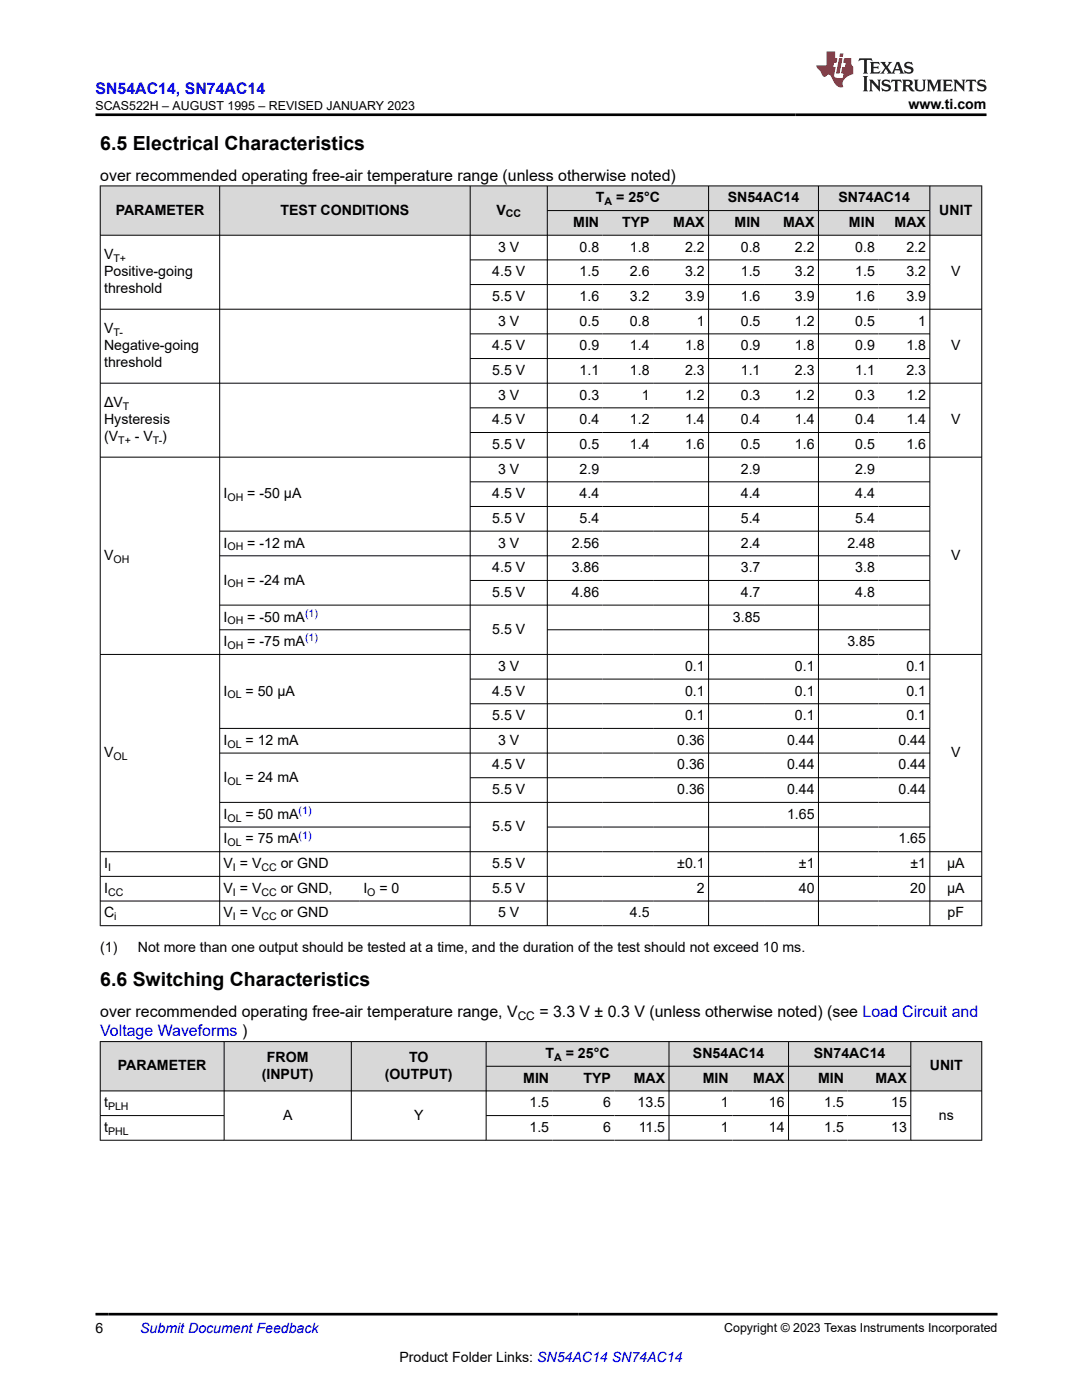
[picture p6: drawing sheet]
<svg xmlns="http://www.w3.org/2000/svg" width="216mm" height="279mm" viewBox="0 0 216 279" stroke-linecap="round" stroke-linejoin="round" font-family="sans-serif">
<g fill="#d8d8d8">
<path d="M20 37.1h175.9v4.9h-175.9z" fill-rule="evenodd"/>
<path d="M20.1 37.2h23.7v9.7h-23.7z" fill-rule="evenodd"/>
<path d="M43.9 37.2h49.9v9.7h-49.9z" fill-rule="evenodd"/>
<path d="M93.9 37.2h15.2v9.7h-15.2z" fill-rule="evenodd"/>
<path d="M109.3 37.2h32v4.8h-32z" fill-rule="evenodd"/>
<path d="M141.5 37.2h21.8v4.8h-21.8z" fill-rule="evenodd"/>
<path d="M163.4 37.2h22.1v4.8h-22.1z" fill-rule="evenodd"/>
<path d="M185.6 37.2h10.2v9.7h-10.2z" fill-rule="evenodd"/>
<path d="M109.3 42.1h11v4.8h-11z" fill-rule="evenodd"/>
<path d="M120.3 42.1h10v4.8h-10z" fill-rule="evenodd"/>
<path d="M130.3 42.1h11v4.8h-11z" fill-rule="evenodd"/>
<path d="M141.5 42.1h11v4.8h-11z" fill-rule="evenodd"/>
<path d="M152.5 42.1h10.8v4.8h-10.8z" fill-rule="evenodd"/>
<path d="M163.4 42.1h11.9v4.8h-11.9z" fill-rule="evenodd"/>
<path d="M175.3 42.1h10.2v4.8h-10.2z" fill-rule="evenodd"/>
</g>
<g fill="none" stroke="#000" stroke-width=".2">
<path d="M19.9 37.1h176.1M20 37v147.8M43.8 37v147.8M93.8 37v147.8M109.2 37v147.8M141.4 37v147.8M163.3 37v147.8M185.5 37v147.8M195.9 37v147.8M19.9 46.9h176.1M93.8 51.9h91.8M93.8 56.8h91.8"/>
<path d="M109.2 42h76.4M19.9 61.7h176.1M19.9 76.5h176.1M93.8 66.6h91.8M93.8 71.6h91.8M19.9 91.2h176.1M93.8 81.4h91.8M93.8 86.3h91.8M93.8 96.2h91.8M43.8 106h141.8M43.8 110.9h141.8M93.8 101.1h91.8"/>
<path d="M93.8 115.8h91.8M19.9 130.6h176.1M43.8 125.7h50.1M93.8 135.5h91.8M109.2 125.7h76.4M185.6 120.8h-141.8M43.8 150.3h141.8M93.8 140.4h91.8M93.8 155.2h91.8M185.6 145.4h-141.8M19.9 170h176.1M19.9 174.9h176.1"/>
<path d="M19.9 179.8h176.1M43.8 165.1h50.1M109.2 165.1h76.4M185.6 160.1h-141.8M19.9 184.7h176.1"/>
</g>
<g fill="#d8d8d8">
<path d="M20 207.9h175.9v4.9h-175.9z" fill-rule="evenodd"/>
<path d="M20.1 207.9h24.6v9.8h-24.6z" fill-rule="evenodd"/>
<path d="M44.8 207.9h25.2v9.8h-25.2z" fill-rule="evenodd"/>
<path d="M70.2 207.9h26.7v9.8h-26.7z" fill-rule="evenodd"/>
<path d="M97.1 207.9h36.3v4.8h-36.3z" fill-rule="evenodd"/>
<path d="M133.6 207.9h23.7v4.8h-23.7z" fill-rule="evenodd"/>
<path d="M157.4 207.9h24.3v4.8h-24.3z" fill-rule="evenodd"/>
<path d="M181.8 207.9h14v9.8h-14z" fill-rule="evenodd"/>
<path d="M97.1 212.9h13.2v4.8h-13.2z" fill-rule="evenodd"/>
<path d="M110.3 212.9h12.3v4.8h-12.3z" fill-rule="evenodd"/>
<path d="M122.6 212.9h10.8v4.8h-10.8z" fill-rule="evenodd"/>
<path d="M133.6 212.9h12.5v4.8h-12.5z" fill-rule="evenodd"/>
<path d="M146.1 212.9h11.2v4.8h-11.2z" fill-rule="evenodd"/>
<path d="M157.4 212.9h11.7v4.8h-11.7z" fill-rule="evenodd"/>
<path d="M169.1 212.9h12.6v4.8h-12.6z" fill-rule="evenodd"/>
</g>
<g fill="none" stroke="#000" stroke-width=".2">
<path d="M19.9 207.9h176.1M19.9 217.7h176.1M20 207.8v19.8M44.7 207.8v19.8M70.1 207.8v19.8M97 207.8v19.8M97 212.8h84.8M133.5 207.8v19.8M157.3 207.8v19.8M181.7 207.8v19.8M195.9 207.8v19.8M19.9 222.6h24.9"/>
<path d="M19.9 227.6h176.1M97 222.6h84.8"/>
</g>
<path d="M171.5 11.6l-.2 .6 .5-.2h.6v.1v2.2l-.2 .4h1l-.2-.4v-2.2v-.1h.5l.6 .2-.2-.6zM173.6 12.4l.2 .3v1.6l-.2 .4h1.9l.1-.6a1.08 1.08 0 0 1-1.3 .2v-.7h.6l.4 .2v-.7l-.4 .2h-.6v-.5l.2-.2a1 1 0 0 1 1 .3l-.1-.5zM175.7 12.4l.9 1.1-1 1.2h.9l-.2-.2 .5-.8 .4 .8-.2 .2h1.6l-.2-.2 .2-.5h.9l.1 .5-.1 .2h.9l-.2-.4-.8-1.9h-.5l-.9 2.1-.9-1.1 .9-1h-.8l.2 .2-.4 .6-.4-.6 .2-.2zM179 12.8l.4 1h-.7zM180.7 12.5a.65 .65 0 0 0-.2 .7 .65 .65 0 0 0 .6 .5l.6 .1 .1 .3a.79 .79 0 0 1-.7 .4 .79 .79 0 0 1-.7-.5l.1 .7 .2-.1a.93 .93 0 0 0 1.1 0 .93 .93 0 0 0 .4-.9 1.46 1.46 0 0 0-1.2-.6l-.1-.3a1.09 1.09 0 0 1 1.2 .2l-.2-.6-.1 .1-.5-.2zM172.2 15.2l.2 .4v2.2l-.2 .4h1l-.2-.4v-2.2l.2-.4zM173.4 15.9l.2 .4v1.5l-.2 .4h.8l-.3-.4 .1-1.3 1.6 1.8v-2l.2-.4h-.7l.1 .2 .1 1.1-1.2-1.3zM176.2 16a.65 .65 0 0 0-.2 .8 .65 .65 0 0 0 .6 .4l.6 .2 .1 .2a.79 .79 0 0 1-.7 .4 .79 .79 0 0 1-.7-.5l.1 .7 .2-.1a.93 .93 0 0 0 1.1 .1 .93 .93 0 0 0 .4-1 1.46 1.46 0 0 0-1.2-.5l-.1-.4a1.09 1.09 0 0 1 1.2 .2l-.1-.6-.2 .1-.5-.1zM177.9 15.9l-.1 .6a.63 .63 0 0 1 .8-.3v1.6l-.3 .4h1l-.2-.4v-1.6a.66 .66 0 0 1 .8 .3l-.1-.6zM180 15.9l.2 .4v1.5l-.2 .4h1l-.2-.2-.1-.7h.5l.1 .2a.79 .79 0 0 0 1.2 .6l-1-.9a.61 .61 0 0 0 .6-.6 .61 .61 0 0 0-.5-.7zM180.8 16.2h.1a.47 .47 0 0 1 .5 .1 .47 .47 0 0 1 .1 .5l-.1 .1-.7 .1zM182.3 15.9l.2 .2a2.27 2.27 0 0 0 .4 2 1.04 1.04 0 0 0 1.7-.7v-1.3l.2-.2h-.8l.2 .4v1.1a.6 .6 0 0 1-.6 .6 .6 .6 0 0 1-.6-.6v-1.1l.3-.4zM184.9 15.9l.2 .4v1.5l-.2 .4h.8l-.3-.4v-1.4l.9 1.9 .9-1.9v1.4l-.3 .4h1l-.2-.4v-1.5l.2-.4h-.8l-.7 1.5-.6-1.5zM188.1 15.9l.2 .4v1.5l-.2 .4h1.9l.1-.6a1.09 1.09 0 0 1-1.3 .2v-.7h.6l.4 .2v-.6l-.4 .2h-.6v-.6l.2-.1a1.01 1.01 0 0 1 1 .3l-.1-.6zM190.2 15.9l.3 .4v1.5l-.3 .4h.8l-.2-.4v-1.3l1.6 1.8v-2l.2-.4h-.7l.2 .2v1.1l-1.2-1.3zM192.8 15.9l-.1 .6a.63 .63 0 0 1 .8-.3v1.6l-.3 .4h1l-.2-.4v-1.6a.66 .66 0 0 1 .8 .3l-.1-.6zM195.2 16a.65 .65 0 0 0-.2 .8 .65 .65 0 0 0 .6 .4l.6 .2 .2 .2a.79 .79 0 0 1-.7 .4 .79 .79 0 0 1-.7-.5l.1 .7 .2-.1a.93 .93 0 0 0 1 .1 .93 .93 0 0 0 .5-1 1.46 1.46 0 0 0-1.3-.5v-.4a1.09 1.09 0 0 1 1.2 .2l-.2-.6-.2 .1-.5-.1z" fill="#231f20"/>
<path d="M164.9 10.3v2.7h-2l.1 .4 .8 1a.95 .95 0 0 0 1 .9 .59 .59 0 0 1 .5-.4 .59 .59 0 0 1 .5 .3l.4 .8a1.59 1.59 0 0 0 2.1 1.4 1.61 1.61 0 0 1 1-2.3l1-.3-.1-1.5a1.59 1.59 0 0 1-.3-1.7h-1.5l-.2 .9h.6l-.2 .9h-.5l-.2 .9v.3l.4 .1-.1 .9h-.7a.73 .73 0 0 1-1-.7l.3-1.5h-.5l.1-.9h.5l.2-.9h-.5v-1.3zM167.4 11.6l-.6 3.1h.7l.6-3.1zM167.6 10.7l-.1 .6h.7l.1-.6z" fill="#ed1c24"/>
<path d="M19.1 22.9h177.8M19.1 262.3h179.9" fill="none" stroke="#000" stroke-width=".53"/>
<g font-size="3.9">
<text x="20" y="29.9">6.5 Electrical Characteristics</text>
<text x="20" y="196.9">6.6 Switching Characteristics</text>
</g>
<g font-size="3.2" fill="#00f">
<text x="19.1" y="18.7">SN54AC14, SN74AC14</text>
<text x="20" y="206.8">Voltage Waveforms )</text>
</g>
<g font-size="3.2">
<text x="20" y="36.1">over recommended operating free-air temperature range (unless otherwise noted)</text>
<text x="20" y="203">over recommended operating free-air temperature range, V</text>
<text x="107.6" y="203">= 3.3 V ± 0.3 V (unless otherwise noted) (see Load Circuit and</text>
</g>
<g font-size="2.8">
<text x="181.3" y="21.8">www.ti.com</text>
<text x="118.9" y="40.4">T</text>
<text x="122.9" y="40.4">= 25°C</text>
<text x="145.2" y="40.4">SN54AC14</text>
<text x="167.3" y="40.4">SN74AC14</text>
<text x="23.1" y="42.8">PARAMETER</text>
<text x="56" y="42.8">TEST CONDITIONS</text>
<text x="99" y="42.8">V</text>
<text x="114.4" y="45.3">MIN</text>
<text x="124.1" y="45.3">TYP</text>
<text x="134.4" y="45.3">MAX</text>
<text x="146.6" y="45.3">MIN</text>
<text x="156.3" y="45.3">MAX</text>
<text x="169.4" y="45.3">MIN</text>
<text x="178.5" y="45.3">MAX</text>
<text x="187.4" y="42.8">UNIT</text>
<text x="20.8" y="51.8">V</text>
<text x="99.4" y="50.2">3 V</text>
<text x="115.6" y="50.2">0.8</text>
<text x="125.7" y="50.2">1.8</text>
<text x="136.7" y="50.2">2.2</text>
<text x="147.8" y="50.2">0.8</text>
<text x="158.6" y="50.2">2.2</text>
<text x="170.7" y="50.2">0.8</text>
<text x="180.9" y="50.2">2.2</text>
<text x="20.8" y="55.1">Positive-going</text>
<text x="20.8" y="58.5">threshold</text>
<text x="98.2" y="55.1">4.5 V</text>
<text x="115.6" y="55.1">1.5</text>
<text x="125.7" y="55.1">2.6</text>
<text x="136.7" y="55.1">3.2</text>
<text x="147.8" y="55.1">1.5</text>
<text x="158.6" y="55.1">3.2</text>
<text x="170.7" y="55.1">1.5</text>
<text x="180.9" y="55.1">3.2</text>
<text x="189.8" y="55.1">V</text>
<text x="98.2" y="60.1">5.5 V</text>
<text x="99.4" y="65">3 V</text>
<text x="115.6" y="60.1">1.6</text>
<text x="115.6" y="65">0.5</text>
<text x="125.7" y="60.1">3.2</text>
<text x="125.7" y="65">0.8</text>
<text x="136.7" y="60.1">3.9</text>
<text x="139.1" y="65">1</text>
<text x="147.8" y="60.1">1.6</text>
<text x="147.8" y="65">0.5</text>
<text x="158.6" y="60.1">3.9</text>
<text x="158.6" y="65">1.2</text>
<text x="170.7" y="60.1">1.6</text>
<text x="170.7" y="65">0.5</text>
<text x="180.9" y="60.1">3.9</text>
<text x="183.2" y="65">1</text>
<text x="20.8" y="69.9">Negative-going</text>
<text x="20.8" y="66.5">V</text>
<text x="98.2" y="69.9">4.5 V</text>
<text x="115.6" y="69.9">0.9</text>
<text x="125.7" y="69.9">1.4</text>
<text x="136.7" y="69.9">1.8</text>
<text x="147.8" y="69.9">0.9</text>
<text x="158.6" y="69.9">1.8</text>
<text x="170.7" y="69.9">0.9</text>
<text x="180.9" y="69.9">1.8</text>
<text x="189.8" y="69.9">V</text>
<text x="20.8" y="73.3">threshold</text>
<text x="98.2" y="74.8">5.5 V</text>
<text x="115.6" y="74.8">1.1</text>
<text x="125.7" y="74.8">1.8</text>
<text x="136.7" y="74.8">2.3</text>
<text x="147.8" y="74.8">1.1</text>
<text x="158.6" y="74.8">2.3</text>
<text x="170.7" y="74.8">1.1</text>
<text x="180.9" y="74.8">2.3</text>
<text x="20.8" y="81.3">ΔV</text>
<text x="99.4" y="79.7">3 V</text>
<text x="115.6" y="79.7">0.3</text>
<text x="128.1" y="79.7">1</text>
<text x="136.7" y="79.7">1.2</text>
<text x="147.8" y="79.7">0.3</text>
<text x="158.6" y="79.7">1.2</text>
<text x="170.7" y="79.7">0.3</text>
<text x="180.9" y="79.7">1.2</text>
<text x="20.8" y="84.7">Hysteresis</text>
<text x="20.8" y="88.1">(V</text>
<text x="26.9" y="88.1">- V )</text>
<text x="98.2" y="84.7">4.5 V</text>
<text x="98.2" y="89.6">5.5 V</text>
<text x="115.6" y="84.7">0.4</text>
<text x="115.6" y="89.6">0.5</text>
<text x="125.7" y="84.7">1.2</text>
<text x="125.7" y="89.6">1.4</text>
<text x="136.7" y="84.7">1.4</text>
<text x="136.7" y="89.6">1.6</text>
<text x="147.8" y="84.7">0.4</text>
<text x="147.8" y="89.6">0.5</text>
<text x="158.6" y="84.7">1.4</text>
<text x="158.6" y="89.6">1.6</text>
<text x="170.7" y="84.7">0.4</text>
<text x="170.7" y="89.6">0.5</text>
<text x="180.9" y="84.7">1.4</text>
<text x="180.9" y="89.6">1.6</text>
<text x="189.8" y="84.7">V</text>
<text x="99.4" y="94.5">3 V</text>
<text x="115.6" y="94.5">2.9</text>
<text x="147.8" y="94.5">2.9</text>
<text x="170.7" y="94.5">2.9</text>
<text x="44.6" y="99.4">I</text>
<text x="49.3" y="99.4">= -50 μA</text>
<text x="98.2" y="99.4">4.5 V</text>
<text x="115.6" y="99.4">4.4</text>
<text x="147.8" y="99.4">4.4</text>
<text x="170.7" y="99.4">4.4</text>
<text x="98.2" y="104.4">5.5 V</text>
<text x="115.6" y="104.4">5.4</text>
<text x="147.8" y="104.4">5.4</text>
<text x="170.7" y="104.4">5.4</text>
<text x="20.8" y="111.7">V</text>
<text x="44.6" y="109.3">I</text>
<text x="49.3" y="109.3">= -12 mA</text>
<text x="99.4" y="109.3">3 V</text>
<text x="114.1" y="109.3">2.56</text>
<text x="147.8" y="109.3">2.4</text>
<text x="169.1" y="109.3">2.48</text>
<text x="189.8" y="111.7">V</text>
<text x="44.6" y="116.7">I</text>
<text x="49.3" y="116.7">= -24 mA</text>
<text x="98.2" y="114.2">4.5 V</text>
<text x="98.2" y="119.1">5.5 V</text>
<text x="114.1" y="114.2">3.86</text>
<text x="114.1" y="119.1">4.86</text>
<text x="147.8" y="114.2">3.7</text>
<text x="147.8" y="119.1">4.7</text>
<text x="170.7" y="114.2">3.8</text>
<text x="170.7" y="119.1">4.8</text>
<text x="44.6" y="124">I</text>
<text x="49.3" y="124">= -50 mA</text>
<text x="146.3" y="124">3.85</text>
<text x="44.6" y="129">I</text>
<text x="49.3" y="129">= -75 mA</text>
<text x="98.2" y="126.5">5.5 V</text>
<text x="169.1" y="129">3.85</text>
<text x="99.4" y="133.9">3 V</text>
<text x="136.7" y="133.9">0.1</text>
<text x="158.6" y="133.9">0.1</text>
<text x="180.9" y="133.9">0.1</text>
<text x="44.6" y="138.8">I</text>
<text x="49" y="138.8">= 50 μA</text>
<text x="98.2" y="138.8">4.5 V</text>
<text x="98.2" y="143.7">5.5 V</text>
<text x="136.7" y="138.8">0.1</text>
<text x="136.7" y="143.7">0.1</text>
<text x="158.6" y="138.8">0.1</text>
<text x="158.6" y="143.7">0.1</text>
<text x="180.9" y="138.8">0.1</text>
<text x="180.9" y="143.7">0.1</text>
<text x="44.6" y="148.6">I</text>
<text x="49" y="148.6">= 12 mA</text>
<text x="99.4" y="148.6">3 V</text>
<text x="135.1" y="148.6">0.36</text>
<text x="157.1" y="148.6">0.44</text>
<text x="179.3" y="148.6">0.44</text>
<text x="20.8" y="151.1">V</text>
<text x="98.2" y="153.6">4.5 V</text>
<text x="135.1" y="153.6">0.36</text>
<text x="157.1" y="153.6">0.44</text>
<text x="179.3" y="153.6">0.44</text>
<text x="189.8" y="151.1">V</text>
<text x="44.6" y="156">I</text>
<text x="49" y="156">= 24 mA</text>
<text x="98.2" y="158.5">5.5 V</text>
<text x="135.1" y="158.5">0.36</text>
<text x="157.1" y="158.5">0.44</text>
<text x="179.3" y="158.5">0.44</text>
<text x="44.6" y="163.4">I</text>
<text x="49" y="163.4">= 50 mA</text>
<text x="98.2" y="165.9">5.5 V</text>
<text x="157.1" y="163.4">1.65</text>
<text x="20.8" y="173.3">I</text>
<text x="44.6" y="168.3">I</text>
<text x="44.6" y="173.3">V = V</text>
<text x="49" y="168.3">= 75 mA</text>
<text x="56" y="173.3">or GND</text>
<text x="98.2" y="173.3">5.5 V</text>
<text x="135.2" y="173.3">±0.1</text>
<text x="159.4" y="173.3">±1</text>
<text x="179.3" y="168.3">1.65</text>
<text x="181.7" y="173.3">±1</text>
<text x="189" y="173.3">μA</text>
<text x="20.8" y="178.2">I</text>
<text x="44.6" y="178.2">V = V</text>
<text x="56" y="178.2">or GND,</text>
<text x="72.5" y="178.2">I</text>
<text x="75.7" y="178.2">= 0</text>
<text x="98.2" y="178.2">5.5 V</text>
<text x="139.1" y="178.2">2</text>
<text x="159.4" y="178.2">40</text>
<text x="181.6" y="178.2">20</text>
<text x="189" y="178.2">μA</text>
<text x="20.8" y="183.1">C</text>
<text x="44.6" y="183.1">V = V</text>
<text x="56" y="183.1">or GND</text>
<text x="99.4" y="183.1">5 V</text>
<text x="125.7" y="183.1">4.5</text>
<text x="189.1" y="183.1">pF</text>
<text x="20" y="189.9">(1)</text>
<text x="27.5" y="189.9">Not more than one output should be tested at a time, and the duration of the test should not exceed 10 ms.</text>
<text x="23.5" y="213.6">PARAMETER</text>
<text x="52.2" y="215.3">(INPUT)</text>
<text x="53.3" y="211.9">FROM</text>
<text x="76.8" y="215.3">(OUTPUT)</text>
<text x="81.6" y="211.9">TO</text>
<text x="108.9" y="211.1">T</text>
<text x="112.9" y="211.1">= 25°C</text>
<text x="138.3" y="211.1">SN54AC14</text>
<text x="162.4" y="211.1">SN74AC14</text>
<text x="185.5" y="213.6">UNIT</text>
<text x="20.8" y="221">t</text>
<text x="104.4" y="216.1">MIN</text>
<text x="105.7" y="221">1.5</text>
<text x="116.4" y="216.1">TYP</text>
<text x="120.3" y="221">6</text>
<text x="126.5" y="216.1">MAX</text>
<text x="127.2" y="221">13.5</text>
<text x="140.2" y="216.1">MIN</text>
<text x="143.9" y="221">1</text>
<text x="150.3" y="216.1">MAX</text>
<text x="153.4" y="221">16</text>
<text x="163.2" y="216.1">MIN</text>
<text x="164.5" y="221">1.5</text>
<text x="174.7" y="216.1">MAX</text>
<text x="177.8" y="221">15</text>
<text x="20.8" y="225.9">t</text>
<text x="56.5" y="223.5">A</text>
<text x="82.6" y="223.5">Y</text>
<text x="105.7" y="225.9">1.5</text>
<text x="120.3" y="225.9">6</text>
<text x="127.4" y="225.9">11.5</text>
<text x="143.9" y="225.9">1</text>
<text x="153.4" y="225.9">14</text>
<text x="164.5" y="225.9">1.5</text>
<text x="177.8" y="225.9">13</text>
<text x="187.3" y="223.5">ns</text>
<text x="19.1" y="266.1">6</text>
<text x="79.7" y="271.7">Product Folder Links: SN54AC14 SN74AC14</text>
</g>
<text font-size="2.8" fill="#00f" x="28" y="266.1">Submit Document Feedback</text>
<g font-size="2.5">
<text x="19.1" y="21.9">SCAS522H – AUGUST 1995 – REVISED JANUARY 2023</text>
<text x="144.5" y="265.8">Copyright © 2023 Texas Instruments Incorporated</text>
</g>
<text font-size="2.4" x="103.3" y="203.6">CC</text>
<g font-size="2.1">
<text x="120.6" y="40.9">A</text>
<text x="100.9" y="43.4">CC</text>
<text x="22.6" y="52.3">T+</text>
<text x="22.6" y="67.1">T-</text>
<text x="24.5" y="81.8">T</text>
<text x="23.6" y="88.6">T+</text>
<text x="30.5" y="88.6">T-</text>
<text x="45.4" y="100">OH</text>
<text x="22.6" y="112.3">OH</text>
<text x="45.4" y="109.8">OH</text>
<text x="45.4" y="117.2">OH</text>
<text x="45.4" y="124.6">OH</text>
<text x="45.4" y="129.5">OH</text>
<text x="45.4" y="139.4">OL</text>
<text x="45.4" y="149.2">OL</text>
<text x="22.6" y="151.7">OL</text>
<text x="45.4" y="156.6">OL</text>
<text x="45.4" y="164">OL</text>
<text x="21.6" y="173.8">I</text>
<text x="45.4" y="168.9">OL</text>
<text x="46.5" y="173.8">I</text>
<text x="52.2" y="173.8">CC</text>
<text x="21.6" y="178.7">CC</text>
<text x="46.5" y="178.7">I</text>
<text x="52.2" y="178.7">CC</text>
<text x="73.3" y="178.7">O</text>
<text x="22.8" y="183.7">i</text>
<text x="46.5" y="183.7">I</text>
<text x="52.2" y="183.7">CC</text>
<text x="110.6" y="211.7">A</text>
<text x="21.6" y="221.6">PLH</text>
<text x="21.6" y="226.5">PHL</text>
</g>
<g font-size="2.1" fill="#00f">
<text x="60.9" y="123.1">(1)</text>
<text x="60.9" y="128">(1)</text>
<text x="59.6" y="162.5">(1)</text>
<text x="59.6" y="167.4">(1)</text>
</g>
</svg>
